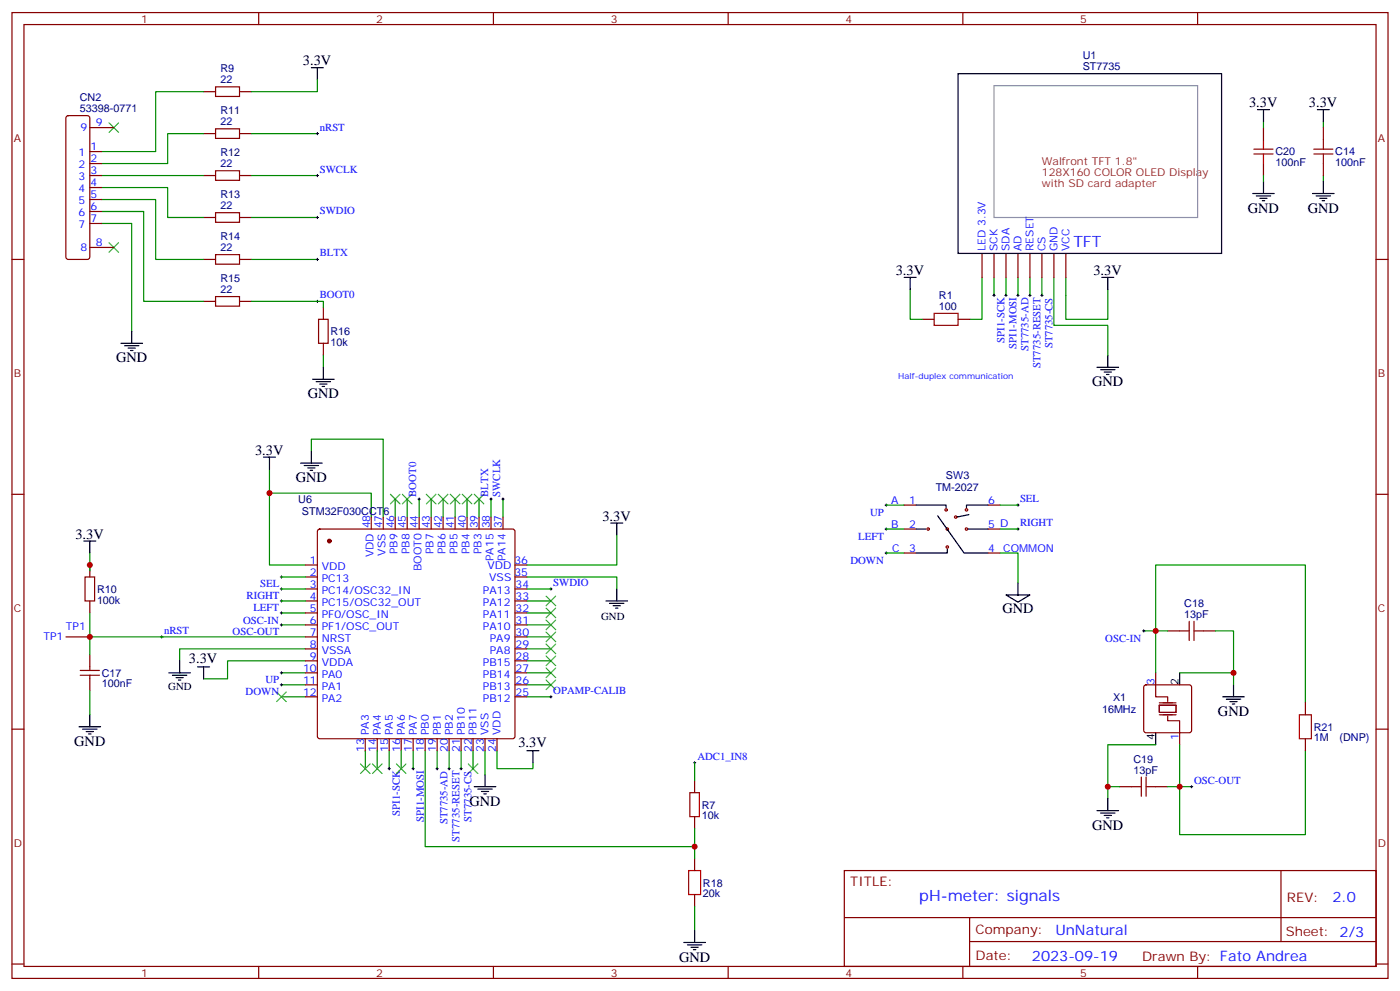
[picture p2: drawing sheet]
<svg xmlns="http://www.w3.org/2000/svg" width="412mm" height="292mm" viewBox="0 0 412 292" stroke-linecap="round" stroke-linejoin="round" font-family="sans-serif">
<g fill="none" stroke="#870000" stroke-width=".35">
<path d="M3.5 3.7h405.4v284.3h-405.4zM7.1 7.2h398.2v277.3h-398.2zM76.2 3.7v3.5M145.3 3.7v3.5M214.5 3.7v3.5M283.6 3.7v3.5M352.8 3.7v3.5M19.6 34.2l.5-.2h5.7l.5 .2 .2 .5v41l-.3 .5-.4 .2h-5.7l-.5-.3-.2-.4v-41zM26.5 37.6h7M60 27h3.5M60 39.3h3.5M63.5 25.6h7.1v2.8h-7.1z"/>
<path d="M63.5 37.9h7.1v2.8h-7.1zM70.6 27h3.5M70.6 39.3h3.5M372.2 37.6v3.5M389.8 37.6v3.5M26.5 51.7h3.5M26.5 44.6h3.5M26.5 48.2h3.5M26.5 55.2h3.5M26.5 58.7h3.5M60 51.7h3.5M63.5 50.3h7.1v2.8h-7.1z"/>
<path d="M70.6 51.7h3.5M372.2 48.2v3.5M389.8 48.2v3.5M3.5 76.4h3.6M26.5 62.3h3.5M26.5 65.8h3.5M26.5 72.8h7M60 76.4h3.5M60 64h3.5M63.5 62.6h7.1v2.8h-7.1zM63.5 75h7.1v2.8h-7.1zM70.6 76.4h3.5"/>
<path d="M70.6 64h3.5M289.3 74.6v7.1M292.8 74.6v7.1M296.3 74.6v7.1M299.9 74.6v7.1M303.4 74.6v7.1M306.9 74.6v7.1M310.4 74.6v7.1M314 74.6v7.1M405.3 76.4h3.6M60 88.7h3.5M63.5 87.3h7.1v2.8h-7.1z"/>
<path d="M70.6 88.7h3.5M93.8 94h2.9v7.1h-2.9zM95.2 90.5v3.5M271.6 94h3.6M282.2 94h3.6M95.2 101.1v3.5M3.5 145.5h3.6M93.7 156l.5-.2h56.8l.5 .2 .2 .5v60.3l-.2 .5-.5 .2h-56.8l-.5-.2-.2-.5v-60.3zM109.4 152.2v3.6M112.9 152.2v3.6M116.4 152.2v3.6M119.9 152.2v3.6"/>
<path d="M123.5 152.2v3.6M127 152.2v3.6M130.5 152.2v3.6M134.1 152.2v3.6M137.6 152.2v3.6M141.1 152.2v3.6M144.6 152.2v3.6M148.2 152.2v3.6M266.3 155.8h3.6M266.3 148.7h3.6M291 155.8h3.6M291 148.7h3.6"/>
<path d="M405.3 145.5h3.6M25 169.9h2.9v7h-2.9zM26.5 166.3v3.6M26.5 176.9v3.5M90 166.3h3.5M90 169.9h3.5M90 173.4h3.5M90 176.9h3.5M151.7 166.3h3.5M151.7 169.9h3.5M151.7 173.4h3.5M151.7 176.9h3.5"/>
<path d="M266.3 162.8h3.6M291 162.8h3.6M19.4 187.5h7.1M23.6 198.8h5.7M23.6 197.4h5.7M26.5 192.8v4.6M26.5 198.8v4.6M90 187.5h3.5M90 180.4h3.5M90 184h3.5M90 191h3.5M90 194.6h3.5"/>
<path d="M90 198.1h3.5M151.7 187.5h3.5M151.7 180.4h3.5M151.7 184h3.5M151.7 191h3.5M151.7 194.6h3.5M151.7 198.1h3.5M340.4 198.1v3.5M344 185.7h3.5M354.5 185.7h3.6M3.5 214.7h3.6M90 201.6h3.5"/>
<path d="M90 205.1h3.5M107.6 217.5v3.5M111.1 217.5v3.5M114.7 217.5v3.5M118.2 217.5v3.5M121.7 217.5v3.5M125.2 217.5v3.5M128.8 217.5v3.5M132.3 217.5v3.5M135.8 217.5v3.5M139.3 217.5v3.5M142.9 217.5v3.5"/>
<path d="M146.4 217.5v3.5M151.7 201.6h3.5M151.7 205.1h3.5M337.1 201.8l.5-.2h12.7l.5 .2 .2 .5v12.7l-.2 .5-.5 .2h-12.7l-.5-.2-.2-.5v-12.7zM347.5 215.7v3.6M384.5 206.9v3.5M384.5 217.5v3.5M405.3 214.7h3.6M204.6 229.8v3.6M329.8 231.6h3.6M340.4 231.6h3.6M204.6 240.4v3.5"/>
<path d="M204.6 252.8v3.5M248.7 256.3h156.6v28.2h-156.6zM377.3 256.3v20.9M204.6 263.3v3.6M248.7 270.1h156.5M285.6 277.2h119.6M285.6 270.1v14.2M3.5 283.8h3.6M76.2 284.5v3.5M145.3 284.5v3.5M214.5 284.5v3.5M283.6 284.5v3.5"/>
<path d="M352.8 284.5v3.5M405.3 283.8h3.6"/>
<circle cx="273.4" cy="155.8" r=".35"/>
<circle cx="278.7" cy="150.1" r=".35"/>
<circle cx="279" cy="155.8" r=".35"/>
<circle cx="281.5" cy="152.2" r=".35"/>
<circle cx="284.7" cy="155.8" r=".35"/>
<circle cx="284.7" cy="150.1" r=".35"/>
<circle cx="279" cy="161" r=".35"/>
</g>
<g fill="none" stroke="#3c3" stroke-width=".35">
<path d="M32.1 36.2l2.8 2.8M34.9 36.2l-2.8 2.8M32.1 71.4l2.8 2.9M34.9 71.4l-2.8 2.9M115 145.5l2.8 2.8M117.8 145.5l-2.8 2.8M118.5 145.5l2.9 2.8M121.4 145.5l-2.9 2.8M125.6 145.5l2.8 2.8M128.4 145.5l-2.8 2.8M129.1 145.5l2.8 2.8M131.9 145.5l-2.8 2.8"/>
<path d="M132.6 145.5l2.9 2.8M135.5 145.5l-2.9 2.8M136.2 145.5l2.8 2.8M139 145.5l-2.8 2.8M139.7 145.5l2.8 2.8M142.5 145.5l-2.8 2.8M160.9 179l2.8 2.9M160.9 175.5l2.8 2.8M163.7 179l-2.8 2.9M163.7 175.5l-2.8 2.8M160.9 196.7l2.8 2.8M160.9 193.1l2.8 2.9"/>
<path d="M160.9 182.6l2.8 2.8M160.9 186.1l2.8 2.8M160.9 189.6l2.8 2.8M163.7 196.7l-2.8 2.8M163.7 193.1l-2.8 2.9M163.7 182.6l-2.8 2.8M163.7 186.1l-2.8 2.8M163.7 189.6l-2.8 2.8M81.5 203.7l2.8 2.9M84.3 203.7l-2.8 2.9M160.9 200.2l2.8 2.8M163.7 200.2l-2.8 2.8"/>
<path d="M106.2 224.9l2.8 2.8M109 224.9l-2.8 2.8M109.7 224.9l2.8 2.8M112.5 224.9l-2.8 2.8M116.8 224.9l2.8 2.8M119.6 224.9l-2.8 2.8M137.9 224.9l2.9 2.8M140.8 224.9l-2.9 2.8"/>
</g>
<g fill="none" stroke="#008700" stroke-width=".35">
<path d="M60 39.3h-10.6v8.9h-19.4M60 27h-14.1v17.6h-15.9M74.1 39.3h19.4M93.5 23.5v3.5h-19.4M372.2 35.8v1.8M389.8 35.8v1.8M30 58.7h15.9v17.7h14.1M30 55.2h19.4v8.8h10.6M30 51.7h30M74.1 51.7h19.4M372.2 51.7v1.7M389.8 51.7v1.7"/>
<path d="M30 65.8h8.8v31.7M30 62.3h12.3v26.4h17.7M74.1 76.4h19.4M74.1 64h19.4M74.1 88.7h21.1v1.8M268.1 85.2v8.8h3.5M289.3 81.7v12.3h-3.5M292.8 81.7v5.3M296.3 81.7v5.3M299.9 81.7v5.3M303.4 81.7v5.3M306.9 81.7v5.3"/>
<path d="M310.4 81.7v14.1h15.9v8.8M314 81.7v12.3h12.3v-8.8M95.2 104.6v3.5M79.4 138.1v28.2h10.6M91.7 132.8v-3.5h21.2v22.9M79.4 145.2h30v7M116.4 146.9v5.3M119.9 146.9v5.3M123.5 146.9v5.3M127 146.9v5.3M130.5 146.9v5.3M134.1 146.9v5.3"/>
<path d="M137.6 146.9v5.3M141.1 146.9v5.3M144.6 146.9v5.3M148.2 146.9v5.3M181.7 157.5v8.8h-26.5M261.1 155.8h5.2M261.1 148.7h5.2M294.6 155.8h5.3M294.6 148.7h5.3M26.5 162.8v5.3M82.9 176.9h7.1M82.9 173.4h7.1"/>
<path d="M82.9 169.9h7.1M155.2 169.9h26.5v3.5M155.2 176.9h7.1M155.2 173.4h7.1M261.1 162.8h5.2M294.6 162.8h5.3v8.8M26.5 180.4v7.1M82.9 184h7.1M82.9 198.1h7.1M82.9 180.4h7.1M90 191h-37.1v3.6M90 194.6h-23v5.2h-7"/>
<path d="M90 187.5h-63.5v5.3M155.2 184h7.1M155.2 194.6h7.1M155.2 198.1h7.1M155.2 180.4h7.1M155.2 187.5h7.1M155.2 191h7.1M336.9 185.7h3.5v-19.4h44.1v40.6M344 185.7h-3.6v12.4M358.1 185.7h5.3v12.4h-15.9M363.4 198.1v3.5M26.5 203.4v7"/>
<path d="M82.9 201.6h7.1M82.9 205.1h7.1M155.2 201.6h7.1M155.2 205.1h7.1M340.4 219.3h-14.1v12.3h3.5M347.5 219.3v12.3h-3.5M107.6 221v5.3M111.1 221v5.3M114.7 221v5.3M118.2 221v5.3M121.7 221v5.3M125.2 221v28.2h79.4"/>
<path d="M128.8 221v5.3M132.3 221v5.3M135.8 221v5.3M139.3 221v5.3M142.9 221v7.1M146.4 221v5.3h10.6v-1.8M204.6 224.5v5.3M326.3 231.6v3.5M384.5 221v24.7h-37v-14.1h3.5M204.6 243.9v8.9M204.6 266.9v7"/>
</g>
<g fill="none" stroke="#000" stroke-width=".35">
<path d="M91.7 19.9h3.5M93.5 19.9v3.6M282.2 21.7h77.6v52.9h-77.6zM370.4 32.3h3.5M372.2 32.3v3.5M388.1 32.3h3.5M389.8 32.3v3.5M369 57h6.4M370.1 57.7h4.2M371.1 58.4h2.1M371.8 59.1h.7M372.2 53.4v3.6"/>
<path d="M386.6 57h6.4M387.7 57.7h4.2M388.8 58.4h2.1M389.5 59.1h.7M389.8 53.4v3.6M38.8 97.5v3.6M266.3 81.7h3.6M268.1 81.7v3.5M324.6 81.7h3.5M326.3 81.7v3.5M35.6 101.1h6.4M36.7 101.8h4.2"/>
<path d="M37.7 102.5h2.2M38.5 103.2h.7M92.1 111.7h6.3M93.1 112.4h4.3M94.2 113.1h2.1M94.9 113.8h.7M95.2 108.1v3.6M323.1 108.1h6.4M324.2 108.8h4.2M325.3 109.5h2.1M326 110.2h.7M326.3 104.6v3.5"/>
<path d="M77.6 134.6h3.5M79.4 134.6v3.5M88.5 136.3h6.4M89.6 137.1h4.2M90.7 137.8h2.1M91.4 138.5h.7M91.7 132.8v3.5M24.7 159.3h3.5M26.5 159.3v3.5M179.9 154h3.5M181.7 154v3.5M269.9 148.7h8.8v.7"/>
<path d="M269.9 155.8h2.8M276.2 151.9l7.8 10.9h7M285 155.8h6M285.4 151.5l-3.5 .7M291 148.7h-6.3v.7M178.5 176.9h6.4M179.6 177.6h4.2M180.6 178.3h2.1M181.3 179h.7M181.7 173.4v3.5M279 161.7v1.1h-9.1M296.3 175.2h7.1l-3.5 2.1z"/>
<path d="M299.9 171.6v3.6M49.7 198.1h6.4M50.8 198.8h4.2M51.9 199.5h2.1M52.9 194.6v3.5M58.2 196.3h3.5M60 196.3v3.5M347.5 198.1v3.5M23.3 214h6.3M24.3 214.7h4.3M25.4 215.4h2.1M26.1 216.1h.7"/>
<path d="M26.5 210.4v3.6M52.6 200.2h.7M340.4 215.7v3.6M360.2 205.1h6.3M361.2 205.8h4.3M362.3 206.6h2.1M363 207.3h.7M363.4 201.6v3.5M139.7 231.6h6.3M140.8 232.3h4.2M141.8 233h2.1M142.5 233.7h.7"/>
<path d="M142.9 228.1v3.5M155.2 221h3.5M157 221v3.5M323.1 238.7h6.4M324.2 239.4h4.2M326.3 235.1v3.6M325.3 240.1h2.1M326 240.8h.7M201.4 277.5h6.4M202.5 278.2h4.2M203.6 278.9h2.1M204.3 279.6h.7"/>
<path d="M204.6 273.9v3.6"/>
</g>
<g fill="none" stroke="#000" stroke-width=".29">
<path d="M93.1 39.3h.7M93.5 39v.7M93.1 51.7h.7M93.5 51.3v.7M93.1 64h.7M93.1 76.4h.7M93.5 63.7v.7M93.5 76v.7M93.1 88.7h.7M93.5 88.4v.7M292.5 87h.7M292.8 86.6v.7"/>
<path d="M296 87h.7M296.3 86.6v.7M299.5 87h.7M299.9 86.6v.7M303 87h.7M303.4 86.6v.7M306.6 87h.7M306.9 86.6v.7M123.1 146.9h.7M123.5 146.6v.7M144.3 146.9h.7M144.6 146.6v.7"/>
<path d="M147.8 146.9h.7M148.2 146.6v.7M260.7 155.8h.7M260.7 148.7h.7M261.1 148.3v.7M261.1 155.4v.7M299.5 155.8h.7M299.5 148.7h.7M299.9 148.3v.7M299.9 155.4v.7M82.5 173.4h.8M82.5 169.9h.8"/>
<path d="M82.5 176.9h.8M82.9 169.5v.7M82.9 173v.7M82.9 176.6v.7M161.9 173.4h.7M162.3 173v.7M260.7 162.8h.7M261.1 162.5v.7M47.3 187.5h.7M47.6 187.1v.8M82.5 180.4h.8M82.5 184h.8"/>
<path d="M82.5 198.1h.8M82.9 180.1v.7M82.9 183.6v.7M82.9 197.7v.7M336.5 185.7h.8M336.9 185.4v.7M82.5 201.6h.8M82.9 201.3v.7M161.9 205.1h.7M162.3 204.8v.7M114.3 226.3h.7M114.7 226v.7"/>
<path d="M121.4 226.3h.7M121.7 226v.7M128.4 226.3h.7M128.8 226v.7M131.9 226.3h.7M132.3 226v.7M135.5 226.3h.7M135.8 226v.7M204.3 224.5h.7M204.6 224.2v.7M350.7 231.6h.7M351 231.2v.8"/>
</g>
<circle cx="97" cy="159.3" r=".53" fill="#870000" stroke="#870000" stroke-width=".35"/>
<g fill="none" stroke="#a10000" stroke-width=".35">
<path d="M369.4 45.3h5.6M369.4 43.9h5.6M372.2 41.1v2.8M372.2 45.3v2.9M387 45.3h5.6M387 43.9h5.6M389.8 41.1v2.8M389.8 45.3v2.9M275.2 92.3h7v3.5h-7zM347.5 185.7h2.8M350.3 182.9v5.7M351.7 185.7h2.8"/>
<path d="M351.7 182.9v5.7M382.8 210.4h3.5v7.1h-3.5zM203.2 233.4h2.8v7h-2.8zM333.4 231.6h2.8M336.2 228.8v5.6M337.6 231.6h2.8M337.6 228.8v5.6M202.8 256.3h3.6v7h-3.6z"/>
</g>
<path d="M340.4 201.6v3.5h3.6v1.5M341.5 207.6h4.9v2.1h-4.9zM341.5 210.4h4.9M341.5 206.9h4.9M344 210.8v1.4h3.5v3.5" fill="none" stroke="#870012" stroke-width=".35"/>
<path d="M292.8 25.2h60v38.8h-60z" fill="none" stroke="#999" stroke-width=".35"/>
<g fill="#c00">
<circle cx="26.5" cy="166.3" r=".88"/>
<circle cx="26.5" cy="187.5" r=".88"/>
<circle cx="79.4" cy="145.2" r=".88"/>
<circle cx="204.6" cy="249.2" r=".88"/>
<circle cx="363.4" cy="198.1" r=".88"/>
<circle cx="326.3" cy="231.6" r=".88"/>
<circle cx="347.5" cy="231.6" r=".88"/>
<circle cx="340.4" cy="185.7" r=".88"/>
</g>
<g font-size="4.6" fill="#00f">
<text x="316.2" y="72.7">TFT</text>
<text x="270.8" y="265.3">pH-meter: signals</text>
</g>
<g font-size="4.2">
<text x="89.3" y="19.2">3.3V</text>
<text x="367.9" y="31.6">3.3V</text>
<text x="385.6" y="31.6">3.3V</text>
<text x="367.6" y="62.6">GND</text>
<text x="385.2" y="62.6">GND</text>
<text x="263.9" y="81">3.3V</text>
<text x="322.1" y="81">3.3V</text>
<text x="34.2" y="106.7">GND</text>
<text x="321.7" y="113.8">GND</text>
<text x="90.7" y="117.3">GND</text>
<text x="75.1" y="133.9">3.3V</text>
<text x="87.1" y="142">GND</text>
<text x="177.4" y="153.3">3.3V</text>
<text x="22.2" y="158.6">3.3V</text>
<text x="295.3" y="180.4">GND</text>
<text x="55.6" y="195.1">3.3V</text>
<text x="358.8" y="210.8">GND</text>
<text x="21.9" y="219.6">GND</text>
<text x="152.7" y="220">3.3V</text>
<text x="138.3" y="237.2">GND</text>
<text x="321.7" y="244.3">GND</text>
<text x="200" y="283.1">GND</text>
</g>
<g font-size="4.2" fill="#00f">
<text x="392.5" y="265.6">2.0</text>
<text x="310.9" y="275.1">UnNatural</text>
<text x="304" y="282.9">2023-09-19</text>
</g>
<g font-size="3.9" fill="#800">
<text x="250.5" y="260.9">TITLE:</text>
<text x="379.1" y="265.6">REV:</text>
<text x="287.4" y="275.1">Company:</text>
<text x="378.7" y="275.7">Sheet: 2/3</text>
<text x="287.4" y="282.8">Date:</text>
<text x="336.4" y="282.8">Drawn By: Fato Andrea</text>
</g>
<g font-size="3.2" fill="#800">
<text x="41.6" y="6.7">1</text>
<text x="110.8" y="6.7">2</text>
<text x="179.9" y="6.7">3</text>
<text x="249.1" y="6.7">4</text>
<text x="318.2" y="6.7">5</text>
<text x="4.1" y="41.8">A</text>
<text x="405.9" y="41.8">A</text>
<text x="4.1" y="110.9">B</text>
<text x="405.9" y="110.9">B</text>
<text x="4.1" y="180.1">C</text>
<text x="405.9" y="180.1">C</text>
<text x="4.1" y="249.2">D</text>
<text x="405.9" y="249.2">D</text>
<text x="41.6" y="287.5">1</text>
<text x="110.8" y="287.5">2</text>
<text x="179.9" y="287.5">3</text>
<text x="249.1" y="287.5">4</text>
<text x="318.2" y="287.5">5</text>
</g>
<g font-size="3.2" fill="#000080">
<text x="318.9" y="17.5">U1</text>
<text x="64.9" y="21.3">R9</text>
<text x="318.9" y="20.6">ST7735</text>
<text x="23.5" y="29.8">CN2</text>
<text x="64.9" y="24.5">22</text>
<text x="23.5" y="32.9">53398-0771</text>
<text x="64.9" y="33.7">R11</text>
<text x="64.9" y="36.9">22</text>
<text x="64.9" y="46">R12</text>
<text x="375.7" y="45.8">C20</text>
<text x="393.3" y="45.8">C14</text>
<text x="64.9" y="49.2">22</text>
<text x="375.7" y="49">100nF</text>
<text x="393.3" y="49">100nF</text>
<text x="64.9" y="58.4">R13</text>
<text x="64.9" y="61.6">22</text>
<text x="64.9" y="70.7">R14</text>
<text x="64.9" y="73.9">22</text>
<text x="64.9" y="83.1">R15</text>
<text x="64.9" y="86.3">22</text>
<text x="276.6" y="88">R1</text>
<text x="276.6" y="91.2">100</text>
<text x="97.4" y="101.8">10k</text>
<text x="97.4" y="98.7">R16</text>
<text x="278.7" y="141">SW3</text>
<text x="87.9" y="148.1">U6</text>
<text x="275.6" y="144.6">TM-2027</text>
<text x="88.9" y="151.6">STM32F030CCT6</text>
<text x="28.6" y="177.8">100k</text>
<text x="28.6" y="174.5">R10</text>
<text x="348.8" y="178.8">C18</text>
<text x="348.8" y="181.9">13pF</text>
<text x="30" y="202.4">100nF</text>
<text x="30" y="199.3">C17</text>
<text x="324.6" y="209.8">16MHz</text>
<text x="327.9" y="206.3">X1</text>
<text x="387" y="215.1">R21</text>
<text x="387" y="218.1">1M</text>
<text x="394.6" y="218.1">(DNP)</text>
<text x="333.9" y="227.7">13pF</text>
<text x="333.9" y="224.6">C19</text>
<text x="206.7" y="238">R7</text>
<text x="206.7" y="241.3">10k</text>
<text x="207.1" y="261">R18</text>
<text x="207.1" y="264.1">20k</text>
</g>
<g font-size="3.2" fill="#00f">
<text x="23.7" y="38.6">9</text>
<text x="28.2" y="37.2">9</text>
<text x="94.2" y="38.5">nRST</text>
<text x="23.1" y="46">1</text>
<text x="26.6" y="44.3">1</text>
<text x="26.6" y="47.8">2</text>
<text x="23.1" y="49.6">2</text>
<text x="23.1" y="53.1">3</text>
<text x="26.6" y="51.3">3</text>
<text x="94.2" y="50.8">SWCLK</text>
<text x="23.1" y="56.6">4</text>
<text x="26.6" y="54.9">4</text>
<text x="26.6" y="58.4">5</text>
<text x="23.1" y="60.1">5</text>
<text x="23.1" y="63.7">6</text>
<text x="26.6" y="61.9">6</text>
<text x="26.6" y="65.4">7</text>
<text x="94.2" y="63.1">SWDIO</text>
<text x="23.1" y="67.2">7</text>
<text x="23.7" y="73.9">8</text>
<text x="28.2" y="72.5">8</text>
<text x="94.2" y="75.5">BLTX</text>
<text x="290.3" y="73.9" transform="rotate(-90 290.3 73.9)">LED 3.3V</text>
<text x="293.9" y="73.9" transform="rotate(-90 293.9 73.9)">SCK</text>
<text x="297.4" y="73.9" transform="rotate(-90 297.4 73.9)">SDA</text>
<text x="300.9" y="73.9" transform="rotate(-90 300.9 73.9)">AD</text>
<text x="304.4" y="73.9" transform="rotate(-90 304.4 73.9)">RESET</text>
<text x="308" y="73.9" transform="rotate(-90 308 73.9)">CS</text>
<text x="311.5" y="73.9" transform="rotate(-90 311.5 73.9)">GND</text>
<text x="315" y="73.9" transform="rotate(-90 315 73.9)">VCC</text>
<text x="94.2" y="87.8">BOOT0</text>
<text x="295.9" y="100.8" transform="rotate(-90 295.9 100.8)">SPI1-SCK</text>
<text x="299.4" y="102.6" transform="rotate(-90 299.4 102.6)">SPI1-MOSI</text>
<text x="303" y="103.3" transform="rotate(-90 303 103.3)">ST7735-AD</text>
<text x="310" y="102.6" transform="rotate(-90 310 102.6)">ST7735-CS</text>
<text x="306.5" y="108.4" transform="rotate(-90 306.5 108.4)">ST7735-RESET</text>
<text x="122.6" y="146.2" transform="rotate(-90 122.6 146.2)">BOOT0</text>
<text x="143.8" y="146.2" transform="rotate(-90 143.8 146.2)">BLTX</text>
<text x="147.3" y="146.2" transform="rotate(-90 147.3 146.2)">SWCLK</text>
<text x="262.5" y="148.3">A</text>
<text x="267.9" y="148.3">1</text>
<text x="291" y="148.3">6</text>
<text x="300.5" y="147.9">SEL</text>
<text x="109" y="155.6" transform="rotate(-90 109 155.6)">48</text>
<text x="112.5" y="155.6" transform="rotate(-90 112.5 155.6)">47</text>
<text x="116.1" y="155.6" transform="rotate(-90 116.1 155.6)">46</text>
<text x="119.6" y="155.6" transform="rotate(-90 119.6 155.6)">45</text>
<text x="123.1" y="155.6" transform="rotate(-90 123.1 155.6)">44</text>
<text x="126.6" y="155.6" transform="rotate(-90 126.6 155.6)">43</text>
<text x="130.2" y="155.6" transform="rotate(-90 130.2 155.6)">42</text>
<text x="133.7" y="155.6" transform="rotate(-90 133.7 155.6)">41</text>
<text x="137.2" y="155.6" transform="rotate(-90 137.2 155.6)">40</text>
<text x="140.8" y="155.6" transform="rotate(-90 140.8 155.6)">39</text>
<text x="144.3" y="155.6" transform="rotate(-90 144.3 155.6)">38</text>
<text x="147.8" y="155.6" transform="rotate(-90 147.8 155.6)">37</text>
<text x="256.3" y="151.8">UP</text>
<text x="262.5" y="155.4">B</text>
<text x="267.9" y="155.4">2</text>
<text x="291" y="155.4">5 D</text>
<text x="300.5" y="154.9">RIGHT</text>
<text x="252.8" y="158.8">LEFT</text>
<text x="91.3" y="166">1</text>
<text x="94.8" y="167.7">VDD</text>
<text x="110.1" y="164.1" transform="rotate(-90 110.1 164.1)">VDD</text>
<text x="113.6" y="163.6" transform="rotate(-90 113.6 163.6)">VSS</text>
<text x="117.1" y="163.2" transform="rotate(-90 117.1 163.2)">PB9</text>
<text x="120.6" y="163.2" transform="rotate(-90 120.6 163.2)">PB8</text>
<text x="127.7" y="163.2" transform="rotate(-90 127.7 163.2)">PB7</text>
<text x="131.2" y="163.2" transform="rotate(-90 131.2 163.2)">PB6</text>
<text x="134.8" y="163.2" transform="rotate(-90 134.8 163.2)">PB5</text>
<text x="138.3" y="163.2" transform="rotate(-90 138.3 163.2)">PB4</text>
<text x="141.8" y="163.2" transform="rotate(-90 141.8 163.2)">PB3</text>
<text x="143.6" y="167.4">VDD</text>
<text x="145.3" y="165.2" transform="rotate(-90 145.3 165.2)">PA15</text>
<text x="148.9" y="165.2" transform="rotate(-90 148.9 165.2)">PA14</text>
<text x="151.5" y="166">36</text>
<text x="250.5" y="165.9">DOWN</text>
<text x="262.8" y="162.5">C</text>
<text x="267.9" y="162.5">3</text>
<text x="291" y="162.5">4</text>
<text x="295.5" y="162.5">COMMON</text>
<text x="76.7" y="172.9">SEL</text>
<text x="91.3" y="169.5">2</text>
<text x="91.3" y="173">3</text>
<text x="94.8" y="171.3">PC13</text>
<text x="124.2" y="168.2" transform="rotate(-90 124.2 168.2)">BOOT0</text>
<text x="144.1" y="170.9">VSS</text>
<text x="151.5" y="169.5">35</text>
<text x="151.9" y="173">34</text>
<text x="163" y="172.5">SWDIO</text>
<text x="72.7" y="176.4">RIGHT</text>
<text x="91.3" y="176.6">4</text>
<text x="94.8" y="174.8">PC14/OSC32_IN</text>
<text x="94.8" y="178.3">PC15/OSC32_OUT</text>
<text x="142.3" y="178.3">PA12</text>
<text x="142.3" y="174.8">PA13</text>
<text x="151.9" y="176.6">33</text>
<text x="19.4" y="185.4">TP1</text>
<text x="71.6" y="183.6">OSC-IN</text>
<text x="74.6" y="180">LEFT</text>
<text x="91.3" y="180.1">5</text>
<text x="91.3" y="183.6">6</text>
<text x="94.8" y="181.9">PF0/OSC_IN</text>
<text x="94.8" y="185.4">PF1/OSC_OUT</text>
<text x="142.3" y="185.4">PA10</text>
<text x="142.3" y="181.9">PA11</text>
<text x="151.9" y="183.6">31</text>
<text x="151.9" y="180.1">32</text>
<text x="12.8" y="188.6">TP1</text>
<text x="48.3" y="186.6">nRST</text>
<text x="68.5" y="187.1">OSC-OUT</text>
<text x="91.3" y="187.1">7</text>
<text x="91.3" y="190.7">8</text>
<text x="94.8" y="188.9">NRST</text>
<text x="144.3" y="188.9">PA9</text>
<text x="151.9" y="190.7">29</text>
<text x="151.9" y="187.1">30</text>
<text x="325.6" y="188.9">OSC-IN</text>
<text x="89.3" y="197.7">10</text>
<text x="91.3" y="194.2">9</text>
<text x="94.8" y="192.4">VSSA</text>
<text x="94.8" y="196">VDDA</text>
<text x="142.3" y="196">PB15</text>
<text x="144.3" y="192.4">PA8</text>
<text x="151.9" y="197.7">27</text>
<text x="151.9" y="194.2">28</text>
<text x="78.2" y="201.2">UP</text>
<text x="89.3" y="201.3">11</text>
<text x="94.8" y="199.5">PA0</text>
<text x="94.8" y="203">PA1</text>
<text x="142.3" y="203">PB13</text>
<text x="142.3" y="199.5">PB14</text>
<text x="151.9" y="201.3">26</text>
<text x="340.1" y="201.6" transform="rotate(-90 340.1 201.6)">3</text>
<text x="72.4" y="204.7">DOWN</text>
<text x="89.3" y="204.8">12</text>
<text x="94.8" y="206.6">PA2</text>
<text x="142.3" y="206.6">PB12</text>
<text x="151.9" y="204.8">25</text>
<text x="163" y="204.3">OPAMP-CALIB</text>
<text x="107.2" y="221.3" transform="rotate(-90 107.2 221.3)">13</text>
<text x="108.7" y="216.4" transform="rotate(-90 108.7 216.4)">PA3</text>
<text x="110.8" y="221.3" transform="rotate(-90 110.8 221.3)">14</text>
<text x="112.2" y="216.4" transform="rotate(-90 112.2 216.4)">PA4</text>
<text x="114.3" y="221.3" transform="rotate(-90 114.3 221.3)">15</text>
<text x="115.7" y="216.4" transform="rotate(-90 115.7 216.4)">PA5</text>
<text x="117.8" y="221.3" transform="rotate(-90 117.8 221.3)">16</text>
<text x="119.2" y="216.4" transform="rotate(-90 119.2 216.4)">PA6</text>
<text x="121.4" y="221.3" transform="rotate(-90 121.4 221.3)">17</text>
<text x="122.8" y="216.4" transform="rotate(-90 122.8 216.4)">PA7</text>
<text x="124.9" y="221.3" transform="rotate(-90 124.9 221.3)">18</text>
<text x="126.3" y="216.4" transform="rotate(-90 126.3 216.4)">PB0</text>
<text x="128.4" y="221.3" transform="rotate(-90 128.4 221.3)">19</text>
<text x="129.8" y="216.4" transform="rotate(-90 129.8 216.4)">PB1</text>
<text x="131.9" y="221.3" transform="rotate(-90 131.9 221.3)">20</text>
<text x="133.3" y="216.4" transform="rotate(-90 133.3 216.4)">PB2</text>
<text x="135.5" y="221.3" transform="rotate(-90 135.5 221.3)">21</text>
<text x="136.9" y="216.4" transform="rotate(-90 136.9 216.4)">PB10</text>
<text x="139" y="221.3" transform="rotate(-90 139 221.3)">22</text>
<text x="140.4" y="216.4" transform="rotate(-90 140.4 216.4)">PB11</text>
<text x="142.5" y="221.3" transform="rotate(-90 142.5 221.3)">23</text>
<text x="143.9" y="216.4" transform="rotate(-90 143.9 216.4)">VSS</text>
<text x="146" y="221.3" transform="rotate(-90 146 221.3)">24</text>
<text x="147.5" y="216.4" transform="rotate(-90 147.5 216.4)">VDD</text>
<text x="347.1" y="217.7" transform="rotate(-90 347.1 217.7)">1</text>
<text x="205.4" y="223.6">ADC1_IN8</text>
<text x="351.7" y="230.7">OSC-OUT</text>
<text x="117.8" y="240.2" transform="rotate(-90 117.8 240.2)">SPI1-SCK</text>
<text x="124.8" y="242" transform="rotate(-90 124.8 242)">SPI1-MOSI</text>
<text x="131.9" y="242.7" transform="rotate(-90 131.9 242.7)">ST7735-AD</text>
<text x="138.9" y="241.9" transform="rotate(-90 138.9 241.9)">ST7735-CS</text>
<text x="135.4" y="247.7" transform="rotate(-90 135.4 247.7)">ST7735-RESET</text>
</g>
<g font-size="3.2" fill="#8d2323">
<text x="306.9" y="48.7">Walfront TFT 1.8&quot;</text>
<text x="306.9" y="51.9">128X160 COLOR OLED Display</text>
<text x="306.9" y="55">with SD card adapter</text>
</g>
<g font-size="3.2">
<text x="177.1" y="182.6">GND</text>
<text x="49.6" y="203.2">GND</text>
<text x="347.1" y="201.6" transform="rotate(-90 347.1 201.6)">2</text>
<text x="340.1" y="217.7" transform="rotate(-90 340.1 217.7)">4</text>
</g>
<text font-size="2.5" fill="#00f" x="264.6" y="111.7">Half-duplex communication</text>
</svg>
